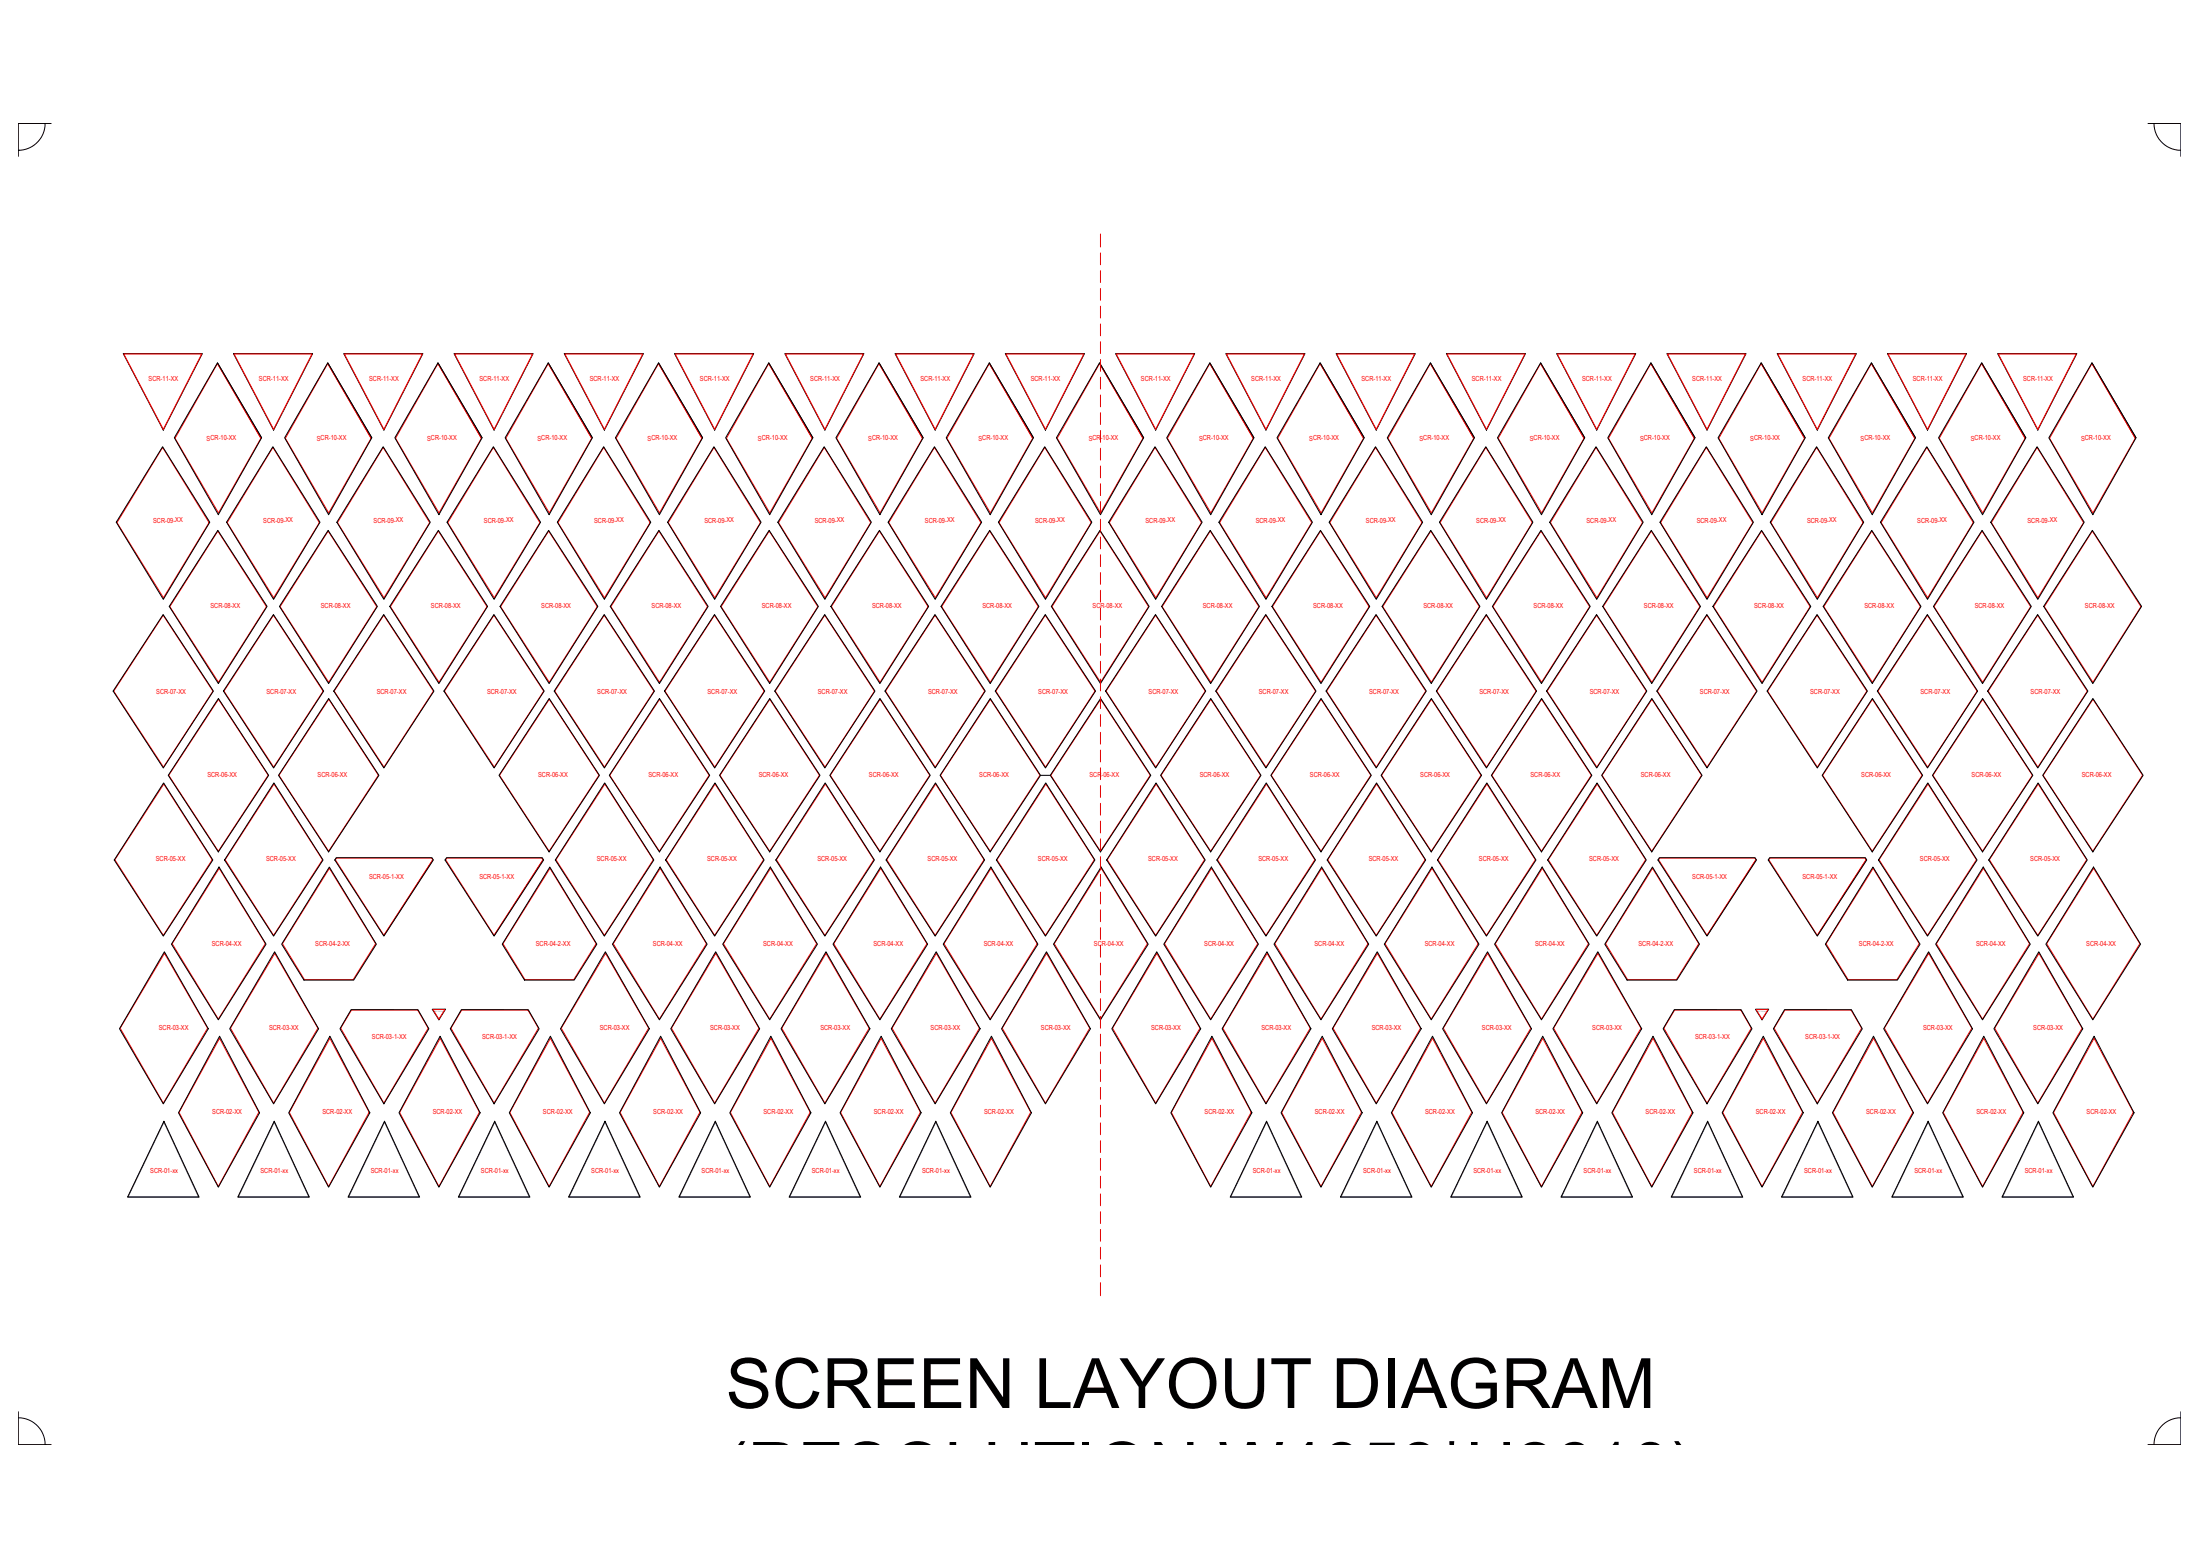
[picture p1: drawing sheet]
<svg xmlns="http://www.w3.org/2000/svg" width="594mm" height="420mm" viewBox="0 0 594 420" stroke-linecap="round" stroke-linejoin="round" font-family="sans-serif">
<!-- layer: 0 -->
<g fill="none" stroke="#f00" stroke-width=".27">
<path d="M297.2 63.2v3.5M297.2 68.3v3.2M297.2 73.1v3.2M297.2 77.9v3.2M33.4 95.6h21.1l-10.4 20.3zM58.7 98.2l11.7 20.1-11.4 20.2-11.7-20.2zM58.7 98.2l11.7 20.1M63.2 95.6h21.1l-10.4 20.3zM88.5 98.2l11.7 20.1-11.4 20.2-11.7-20.2zM88.5 98.2l11.7 20.1M93 95.6h21l-10.3 20.3zM118.3 98.2l11.7 20.1-11.5 20.2-11.7-20.2z"/>
<path d="M118.3 98.2l11.7 20.1M122.8 95.6h21l-10.4 20.3zM148 98.2l11.8 20.1-11.5 20.2-11.7-20.2zM148 98.2l11.8 20.1M152.5 95.6h21.1l-10.4 20.3zM177.8 98.2l11.7 20.1-11.4 20.2-11.7-20.2zM177.8 98.2l11.7 20.1M182.3 95.6h21.1l-10.4 20.3zM207.6 98.2l11.7 20.1-11.4 20.2-11.7-20.2zM207.6 98.2l11.7 20.1M212.1 95.6h21l-10.4 20.3zM237.4 98.2l11.7 20.1-11.5 20.2-11.7-20.2z"/>
<path d="M237.4 98.2l11.7 20.1M241.9 95.6h21l-10.4 20.3zM267.2 98.2l11.7 20.1-11.5 20.2-11.7-20.2zM267.2 98.2l11.7 20.1M271.6 95.6h21.1l-10.4 20.3zM296.9 98.2l11.7 20.1-11.4 20.2-11.7-20.2zM296.9 98.2l11.7 20.1M297.2 82.7v3.2M297.2 87.5v3.2M297.2 92.3v3.2M297.2 97.1v3.2M301.4 95.6h21.1l-10.4 20.3z"/>
<path d="M326.7 98.2l11.7 20.1-11.4 20.2-11.8-20.2zM326.7 98.2l11.7 20.1M331.2 95.6h21l-10.4 20.3zM356.5 98.2l11.7 20.1-11.4 20.2-11.8-20.2zM356.5 98.2l11.7 20.1M361 95.6h21l-10.4 20.3zM386.3 98.2l11.7 20.1-11.5 20.2-11.7-20.2zM386.3 98.2l11.7 20.1M390.7 95.6h21.1l-10.4 20.3zM416 98.2l11.7 20.1-11.4 20.2-11.7-20.2zM416 98.2l11.7 20.1M420.5 95.6h21l-10.3 20.3z"/>
<path d="M445.8 98.2l11.7 20.1-11.4 20.2-11.8-20.2zM445.8 98.2l11.7 20.1M450.3 95.6h21l-10.3 20.3zM475.6 98.2l11.7 20.1-11.5 20.2-11.7-20.2zM475.6 98.2l11.7 20.1M480.1 95.6h21l-10.4 20.3zM505.3 98.2l11.8 20.1-11.5 20.2-11.7-20.2zM505.3 98.2l11.8 20.1M509.8 95.6h21.1l-10.4 20.3zM535.1 98.2l11.7 20.1-11.4 20.2-11.7-20.2zM535.1 98.2l11.7 20.1M539.6 95.6h21l-10.3 20.3z"/>
<path d="M564.9 98.2l11.7 20.1-11.4 20.2-11.7-20.2zM564.9 98.2l11.7 20.1M297.2 101.9v3.2M297.2 106.7v3.2M297.2 111.4v3.2M297.2 116.2v3.2M43.9 120.8l12.6 20.3-12.4 20.3-12.5-20.3zM73.7 120.8l12.5 20.3-12.3 20.3-12.6-20.3zM103.5 120.8l12.5 20.3-12.3 20.3-12.6-20.3zM133.2 120.8l12.6 20.3-12.3 20.3-12.6-20.3zM163 120.8l12.6 20.3-12.4 20.3-12.5-20.3zM192.8 120.8l12.5 20.3-12.3 20.3-12.5-20.3z"/>
<path d="M222.6 120.8l12.5 20.3-12.3 20.3-12.6-20.3zM252.3 120.8l12.6 20.3-12.3 20.3-12.6-20.3zM282.1 120.8l12.6 20.3-12.4 20.3-12.5-20.3zM297.2 121v3.2M297.2 125.8v3.2M297.2 130.6v3.2M297.2 135.4v3.2M311.9 120.8l12.5 20.3-12.3 20.3-12.5-20.3zM341.7 120.8l12.5 20.3-12.3 20.3-12.6-20.3zM371.4 120.8l12.6 20.3-12.3 20.3-12.6-20.3zM401.2 120.8l12.6 20.3-12.4 20.3-12.5-20.3zM431 120.8l12.5 20.3-12.3 20.3-12.5-20.3z"/>
<path d="M460.8 120.8l12.5 20.3-12.3 20.3-12.6-20.3zM490.5 120.8l12.6 20.3-12.3 20.3-12.6-20.3zM520.3 120.8l12.6 20.3-12.4 20.3-12.5-20.3zM550.1 120.8l12.5 20.3-12.3 20.3-12.6-20.3zM58.8 143.4l13.2 20.4-13 20.4-13.1-20.4zM88.6 143.4l13.1 20.4-12.9 20.4-13.2-20.4zM118.4 143.4l13.1 20.4-13 20.4-13.1-20.4zM148.2 143.4l13.1 20.4-13 20.4-13.1-20.4zM177.9 143.4l13.2 20.4-13 20.4-13.1-20.4zM207.7 143.4l13.1 20.4-12.9 20.4-13.2-20.4zM237.5 143.4l13.1 20.4-13 20.4-13.1-20.4zM267.3 143.4l13.1 20.4-13 20.4-13.1-20.4z"/>
<path d="M297 143.4l13.2 20.4-13 20.4-13.1-20.4zM297.2 140.2v3.2M297.2 145v3.2M297.2 149.8v3.2M297.2 154.6v3.2M297.2 159.4v3.2M326.8 143.4l13.1 20.4-12.9 20.4-13.2-20.4zM356.6 143.4l13.1 20.4-13 20.4-13.1-20.4zM386.4 143.4l13.1 20.4-13 20.4-13.1-20.4zM416.1 143.4l13.2 20.4-13 20.4-13.2-20.4zM445.9 143.4l13.1 20.4-12.9 20.4-13.2-20.4zM475.7 143.4l13.1 20.4-13 20.4-13.1-20.4z"/>
<path d="M505.4 143.4l13.2 20.4-13 20.4-13.1-20.4zM535.2 143.4l13.2 20.4-13 20.4-13.1-20.4zM565 143.4l13.1 20.4-12.9 20.4-13.2-20.4zM44.1 166.1l13.4 20.5-13.4 20.5-13.4-20.5zM73.8 166.1l13.5 20.5-13.4 20.5-13.4-20.5zM103.6 166.1l13.4 20.5-13.3 20.5-13.5-20.5zM133.4 166.1l13.4 20.5-13.3 20.5-13.5-20.5zM163.2 166.1l13.4 20.5-13.4 20.5-13.4-20.5zM192.9 166.1l13.5 20.5-13.4 20.5-13.4-20.5zM222.7 166.1l13.4 20.5-13.3 20.5-13.5-20.5zM252.5 166.1l13.4 20.5-13.4 20.5-13.4-20.5zM282.3 166.1l13.4 20.5-13.4 20.5-13.4-20.5z"/>
<path d="M297.2 164.2v3.2M297.2 169v3.2M297.2 173.8v3.2M297.2 178.6v3.2M312 166.1l13.5 20.5-13.4 20.5-13.4-20.5zM341.8 166.1l13.4 20.5-13.3 20.5-13.4-20.5zM371.6 166.1l13.4 20.5-13.3 20.5-13.5-20.5zM401.3 166.1l13.5 20.5-13.4 20.5-13.4-20.5zM431.1 166.1l13.5 20.5-13.4 20.5-13.4-20.5zM460.9 166.1l13.4 20.5-13.3 20.5-13.4-20.5zM490.7 166.1l13.4 20.5-13.3 20.5-13.5-20.5zM520.5 166.1l13.4 20.5-13.4 20.5-13.4-20.5z"/>
<path d="M550.2 166.1l13.5 20.5-13.4 20.5-13.4-20.5zM297.2 183.4v3.2M297.2 188.2v3.1M297.2 193v3.2M297.2 197.7v3.2M44.2 211.7l13.1 20.5-13.2 20.4-13.1-20.4zM74 211.7l13.1 20.5-13.2 20.4-13.1-20.4zM163.3 211.7l13.1 20.5-13.2 20.4-13.1-20.4zM193.1 211.7l13.1 20.5-13.2 20.4-13.1-20.4zM222.9 211.7l13.1 20.5-13.3 20.4-13-20.4zM252.7 211.7l13 20.5-13.2 20.4-13.1-20.4zM282.4 211.7l13.1 20.5-13.2 20.4-13.1-20.4z"/>
<path d="M297.2 202.5v3.2M297.2 207.3v3.2M297.2 212.1v3.2M297.2 216.9v3.2M312.2 211.7l13.1 20.5-13.2 20.4-13.1-20.4zM342 211.7l13.1 20.5-13.3 20.4-13-20.4zM371.7 211.7l13.1 20.5-13.2 20.4-13.1-20.4zM401.5 211.7l13.1 20.5-13.2 20.4-13.1-20.4zM431.3 211.7l13.1 20.5-13.2 20.4-13.1-20.4zM520.6 211.7l13.1 20.5-13.2 20.4-13.1-20.4zM550.4 211.7l13.1 20.5-13.2 20.4-13.1-20.4zM59.2 234.5l12.5 20.3-12.7 20.4-12.5-20.4z"/>
<path d="M88.9 234.5l12.5 20.3-6 9.7h-13.2l-5.9-9.7zM90.9 231.7h25.7l.3 .5-13.2 20.4-13.1-20.4zM116.9 232.2l-13.2 20.4M120.6 231.7h25.7l.3 .5-13.2 20.4-13.1-20.4zM146.6 232.2l-13.2 20.4M148.5 234.5l12.5 20.3-6.1 9.7h-13.1l-6-9.7zM178.3 234.5l12.5 20.3-12.7 20.4-12.5-20.4zM208.1 234.5l12.4 20.3-12.7 20.4-12.4-20.4zM237.8 234.5l12.5 20.3-12.7 20.4-12.5-20.4zM267.6 234.5l12.5 20.3-12.7 20.4-12.5-20.4zM297.2 221.7v3.2M297.2 226.5v3.2"/>
<path d="M297.2 231.3v3.2M297.2 236.1v3.2M297.4 234.5l12.4 20.3-12.6 20.4-12.5-20.4zM327.2 234.5l12.4 20.3-12.7 20.4-12.4-20.4zM356.9 234.5l12.5 20.3-12.7 20.4-12.5-20.4zM386.7 234.5l12.5 20.3-12.7 20.4-12.5-20.4zM416.5 234.5l12.4 20.3-12.7 20.4-12.4-20.4zM446.2 234.5l12.5 20.3-6 9.7h-13.2l-5.9-9.7zM448.2 231.7h25.7l.3 .5-13.2 20.4-13.1-20.4zM474.2 232.2l-13.2 20.4M477.9 231.7h25.7l.3 .5-13.2 20.4-13.1-20.4zM503.9 232.2l-13.2 20.4"/>
<path d="M505.8 234.5l12.5 20.3-6.1 9.7h-13.1l-6-9.7zM535.6 234.5l12.5 20.3-12.7 20.4-12.5-20.4zM565.3 234.5l12.5 20.3-12.7 20.4-12.4-20.4zM44.4 257.4l11.7 20.2-12 20.3-11.6-20.3zM74.2 257.4l11.6 20.2-11.9 20.3-11.7-20.3zM163.5 257.4l11.7 20.2-12 20.3-11.6-20.3zM193.3 257.4l11.6 20.2-11.9 20.3-11.7-20.3zM223.1 257.4l11.6 20.2-12 20.3-11.6-20.3zM252.8 257.4l11.7 20.2-12 20.3-11.6-20.3zM282.6 257.4l11.7 20.2-12 20.3-11.7-20.3zM297.2 240.9v3.2M297.2 245.7v3.2"/>
<path d="M297.2 250.5v3.2M297.2 255.3v3.2M312.4 257.4l11.6 20.2-11.9 20.3-11.7-20.3zM342.2 257.4l11.6 20.2-12 20.3-11.6-20.3zM371.9 257.4l11.7 20.2-12 20.3-11.6-20.3zM401.7 257.4l11.7 20.2-12 20.3-11.7-20.3zM431.5 257.4l11.6 20.2-11.9 20.3-11.7-20.3zM520.8 257.4l11.7 20.2-12 20.3-11.6-20.3zM550.6 257.4l11.6 20.2-11.9 20.3-11.7-20.3zM94.9 272.7h17.9l2.8 4.9-11.9 20.3-11.7-20.3zM116.9 272.6h3.2l-1.6 2.6zM124.7 272.7h17.9l2.8 4.9-12 20.3-11.6-20.3z"/>
<path d="M297.2 260.1v3.2M297.2 264.9v3.2M297.2 269.7v3.2M297.2 274.4v3.2M297.2 279.3v3.1M452.2 272.7h17.9l2.8 4.9-11.9 20.3-11.7-20.3zM474.2 272.6h3.2l-1.6 2.6zM482 272.7h17.9l2.8 4.9-12 20.3-11.6-20.3zM297.2 284v3.2M297.2 288.8v3.2M297.2 293.6v3.2M297.2 298.4v3.2"/>
<path d="M297.2 303.2v3.2M297.2 308v3.2M297.2 312.8v3.2M297.2 317.6v3.2M297.2 322.4v3.2M297.2 327.2v3.2M297.2 332v3.2M297.2 336.8v3.2M297.2 341.6v3.2M297.2 346.4v3.5"/>
</g>
<g fill="none" stroke="#000" stroke-width=".27">
<path d="M12.2 33.3h.1M12.2 33.3a7.2 7.2 0 0 1-7.3 7.3M13.8 33.3h-8.9v8.9M580 33.3h8.9v8.9M581.7 33.3h.1M581.7 33.3a7.2 7.2 0 0 0 7.2 7.3M4.9 40.6h.1M33.3 95.5h21.3l-10.5 20.6zM58.7 98l11.9 20.2-11.6 20.8-11.9-20.8zM58.7 98l11.9 20.2M63 95.5h21.4l-10.5 20.6zM88.5 98l11.9 20.2-11.7 20.8-11.8-20.8z"/>
<path d="M88.5 98l11.9 20.2M92.8 95.5h21.4l-10.5 20.6zM118.3 98l11.9 20.2-11.7 20.8-11.9-20.8zM118.3 98l11.9 20.2M122.6 95.5h21.4l-10.6 20.6zM148 98l12 20.2-11.7 20.8-11.9-20.8zM148 98l12 20.2M152.4 95.5h21.3l-10.5 20.6zM177.8 98l11.9 20.2-11.6 20.8-11.9-20.8zM177.8 98l11.9 20.2M182.1 95.5h21.4l-10.5 20.6zM207.6 98l11.9 20.2-11.7 20.8-11.9-20.8z"/>
<path d="M207.6 98l11.9 20.2M211.9 95.5h21.4l-10.6 20.6zM237.4 98l11.9 20.2-11.7 20.8-11.9-20.8zM237.4 98l11.9 20.2M241.7 95.5h21.4l-10.6 20.6zM267.2 98l11.9 20.2-11.7 20.8-11.9-20.8zM267.2 98l11.9 20.2M271.5 95.5h21.3l-10.5 20.6zM296.9 98l11.9 20.2-11.6 20.8-11.9-20.8zM296.9 98l11.9 20.2M301.3 95.5h21.3l-10.5 20.6zM326.7 98l11.9 20.2-11.7 20.8-11.8-20.8z"/>
<path d="M326.7 98l11.9 20.2M331 95.5h21.4l-10.6 20.6zM356.5 98l11.9 20.2-11.7 20.8-11.9-20.8zM356.5 98l11.9 20.2M360.8 95.5h21.4l-10.6 20.6zM386.3 98l11.9 20.2-11.7 20.8-11.9-20.8zM386.3 98l11.9 20.2M390.6 95.5h21.3l-10.5 20.6zM416 98l11.9 20.2-11.7 20.8-11.8-20.8zM416 98l11.9 20.2M420.4 95.5h21.3l-10.5 20.6zM445.8 98l11.9 20.2-11.7 20.8-11.8-20.8z"/>
<path d="M445.8 98l11.9 20.2M450.1 95.5h21.4l-10.5 20.6zM475.6 98l11.9 20.2-11.7 20.8-11.9-20.8zM475.6 98l11.9 20.2M479.9 95.5h21.4l-10.6 20.6zM505.3 98l12 20.2-11.7 20.8-11.9-20.8zM505.3 98l12 20.2M509.7 95.5h21.3l-10.5 20.6zM535.1 98l11.9 20.2-11.6 20.8-11.9-20.8zM535.1 98l11.9 20.2M539.4 95.5h21.4l-10.5 20.6zM564.9 98l11.9 20.2-11.7 20.8-11.8-20.8z"/>
<path d="M564.9 98l11.9 20.2M43.9 120.6l12.7 20.4-12.5 20.8-12.7-20.8zM73.7 120.6l12.7 20.4-12.5 20.8-12.7-20.8zM103.5 120.6l12.7 20.4-12.5 20.8-12.7-20.8zM133.2 120.6l12.8 20.4-12.6 20.8-12.7-20.8zM163 120.6l12.7 20.4-12.5 20.8-12.7-20.8zM192.8 120.6l12.7 20.4-12.5 20.8-12.7-20.8zM222.6 120.6l12.7 20.4-12.6 20.8-12.7-20.8zM252.3 120.6l12.8 20.4-12.6 20.8-12.7-20.8zM282.1 120.6l12.7 20.4-12.5 20.8-12.7-20.8zM311.9 120.6l12.7 20.4-12.5 20.8-12.7-20.8zM341.7 120.6l12.7 20.4-12.6 20.8-12.7-20.8z"/>
<path d="M371.4 120.6l12.8 20.4-12.6 20.8-12.7-20.8zM401.2 120.6l12.7 20.4-12.5 20.8-12.7-20.8zM431 120.6l12.7 20.4-12.5 20.8-12.7-20.8zM460.8 120.6l12.7 20.4-12.5 20.8-12.7-20.8zM490.5 120.6l12.8 20.4-12.6 20.8-12.7-20.8zM520.3 120.6l12.7 20.4-12.5 20.8-12.7-20.8zM550.1 120.6l12.7 20.4-12.5 20.8-12.7-20.8zM58.8 143.2l13.3 20.5-13.1 20.9-13.3-20.9zM88.6 143.2l13.3 20.5-13.2 20.9-13.2-20.9zM118.4 143.2l13.3 20.5-13.2 20.9-13.3-20.9zM148.2 143.2l13.2 20.5-13.1 20.9-13.3-20.9zM177.9 143.2l13.3 20.5-13.1 20.9-13.3-20.9z"/>
<path d="M207.7 143.2l13.3 20.5-13.2 20.9-13.2-20.9zM237.5 143.2l13.3 20.5-13.2 20.9-13.2-20.9zM267.3 143.2l13.3 20.5-13.2 20.9-13.3-20.9zM297 143.2l13.3 20.5-13.1 20.9-13.3-20.9zM326.8 143.2l13.3 20.5-13.2 20.9-13.2-20.9zM356.6 143.2l13.3 20.5-13.2 20.9-13.2-20.9zM386.4 143.2l13.2 20.5-13.1 20.9-13.3-20.9zM416.1 143.2l13.3 20.5-13.2 20.9-13.2-20.9zM445.9 143.2l13.3 20.5-13.2 20.9-13.2-20.9zM475.7 143.2l13.3 20.5-13.2 20.9-13.3-20.9zM505.4 143.2l13.3 20.5-13.1 20.9-13.3-20.9zM535.2 143.2l13.3 20.5-13.1 20.9-13.3-20.9z"/>
<path d="M565 143.2l13.3 20.5-13.2 20.9-13.2-20.9zM44.1 165.9l13.5 20.7-13.5 20.8-13.5-20.8zM73.8 165.9l13.6 20.7-13.5 20.8-13.6-20.8zM103.6 165.9l13.6 20.7-13.5 20.8-13.6-20.8zM133.4 165.9l13.5 20.7-13.5 20.8-13.5-20.8zM163.2 165.9l13.5 20.7-13.5 20.8-13.5-20.8zM192.9 165.9l13.6 20.7-13.5 20.8-13.6-20.8zM222.7 165.9l13.6 20.7-13.6 20.8-13.5-20.8zM252.5 165.9l13.6 20.7-13.6 20.8-13.5-20.8zM282.3 165.9l13.5 20.7-13.5 20.8-13.5-20.8zM312 165.9l13.6 20.7-13.5 20.8-13.6-20.8zM341.8 165.9l13.6 20.7-13.6 20.8-13.5-20.8z"/>
<path d="M371.6 165.9l13.6 20.7-13.6 20.8-13.5-20.8zM401.3 165.9l13.6 20.7-13.5 20.8-13.5-20.8zM431.1 165.9l13.6 20.7-13.5 20.8-13.6-20.8zM460.9 165.9l13.6 20.7-13.5 20.8-13.6-20.8zM490.7 165.9l13.6 20.7-13.6 20.8-13.5-20.8zM520.5 165.9l13.5 20.7-13.5 20.8-13.6-20.8zM550.2 165.9l13.6 20.7-13.5 20.8-13.6-20.8zM44.2 211.4l13.3 20.8-13.4 20.6-13.3-20.6zM74 211.4l13.2 20.8-13.3 20.6-13.3-20.6zM163.3 211.4l13.3 20.8-13.4 20.6-13.2-20.6zM193.1 211.4l13.2 20.8-13.3 20.6-13.3-20.6zM222.8 211.4l13.3 20.8-13.4 20.6-13.2-20.6z"/>
<path d="M252.6 211.4l13.3 20.8-13.4 20.6-13.2-20.6zM281 209.4h2.6M282.4 211.4l13.3 20.8-13.4 20.6-13.2-20.6zM312.2 211.4l13.2 20.8-13.3 20.6-13.3-20.6zM341.9 211.4l13.3 20.8-13.4 20.6-13.2-20.6zM371.7 211.4l13.3 20.8-13.4 20.6-13.2-20.6zM401.5 211.4l13.3 20.8-13.4 20.6-13.2-20.6zM431.3 211.4l13.2 20.8-13.3 20.6-13.3-20.6zM520.6 211.4l13.3 20.8-13.4 20.6-13.3-20.6zM550.4 211.4l13.2 20.8-13.3 20.6-13.3-20.6zM59.1 234.1l12.7 20.9-12.8 20.4-12.7-20.4zM88.9 234.1l12.7 20.9-6.1 9.6h-13.4l-6-9.6z"/>
<path d="M90.8 231.6h25.8l.4 .6-13.3 20.6-13.3-20.6zM120.6 231.6h25.8l.4 .6-13.4 20.6-13.2-20.6zM148.5 234.1l12.7 20.9-6.1 9.6h-13.5l-6-9.6zM178.3 234.1l12.7 20.9-12.9 20.4-12.7-20.4zM208 234.1l12.7 20.9-12.9 20.4-12.6-20.4zM237.8 234.1l12.7 20.9-12.9 20.4-12.7-20.4zM267.6 234.1l12.7 20.9-12.9 20.4-12.7-20.4zM297.3 234.1l12.8 20.9-12.9 20.4-12.7-20.4zM327.1 234.1l12.7 20.9-12.9 20.4-12.6-20.4zM356.9 234.1l12.7 20.9-12.9 20.4-12.7-20.4zM386.7 234.1l12.7 20.9-12.9 20.4-12.7-20.4zM416.4 234.1l12.7 20.9-12.9 20.4-12.6-20.4z"/>
<path d="M446.2 234.1l12.7 20.9-6.1 9.6h-13.4l-6-9.6zM448.1 231.6h25.8l.4 .6-13.3 20.6-13.3-20.6zM477.9 231.6h25.8l.4 .6-13.4 20.6-13.2-20.6zM505.8 234.1l12.7 20.9-6.1 9.6h-13.5l-6-9.6zM535.5 234.1l12.7 20.9-12.8 20.4-12.7-20.4zM565.3 234.1l12.7 20.9-12.9 20.4-12.6-20.4zM44.4 257l11.8 20.8-12.1 20.3-11.8-20.3zM74.2 257l11.8 20.8-12.1 20.3-11.9-20.3zM163.5 257l11.9 20.8-12.2 20.3-11.9-20.3zM193.3 257l11.8 20.8-12.1 20.3-11.9-20.3zM223 257l11.9 20.8-12.2 20.3-11.8-20.3zM252.8 257l11.9 20.8-12.2 20.3-11.8-20.3z"/>
<path d="M282.6 257l11.9 20.8-12.2 20.3-11.8-20.3zM312.4 257l11.8 20.8-12.1 20.3-11.9-20.3zM342.1 257l11.9 20.8-12.2 20.3-11.8-20.3zM371.9 257l11.9 20.8-12.2 20.3-11.8-20.3zM401.7 257l11.9 20.8-12.2 20.3-11.8-20.3zM431.5 257l11.8 20.8-12.1 20.3-11.9-20.3zM520.8 257l11.8 20.8-12.1 20.3-11.8-20.3zM550.6 257l11.8 20.8-12.1 20.3-11.9-20.3zM94.8 272.6h18.1l2.9 5.2-12.1 20.3-11.9-20.3zM116.7 272.5h3.6l-1.8 2.9zM124.6 272.6h18l3 5.2-12.2 20.3-11.8-20.3zM452.1 272.6h18.1l2.9 5.2-12.1 20.3-11.9-20.3z"/>
<path d="M474 272.5h3.6l-1.8 2.9zM481.9 272.6h18l3 5.2-12.2 20.3-11.8-20.3zM44.3 302.8l9.5 20.5h-19.4zM74 302.8l9.5 20.5h-19.3zM103.8 302.8l9.5 20.5h-19.3zM133.6 302.8l9.5 20.5h-19.3zM163.4 302.8l9.5 20.5h-19.4zM193.2 302.8l9.4 20.5h-19.3zM222.9 302.8l9.5 20.5h-19.3zM252.7 302.8l9.5 20.5h-19.3zM342 302.8l9.5 20.5h-19.3zM371.8 302.8l9.5 20.5h-19.3z"/>
<path d="M401.6 302.8l9.5 20.5h-19.4zM431.3 302.8l9.5 20.5h-19.3zM461.1 302.8l9.5 20.5h-19.3zM490.9 302.8l9.5 20.5h-19.3zM520.7 302.8l9.5 20.5h-19.4zM550.4 302.8l9.5 20.5h-19.3zM4.9 382.8a7.2 7.2 0 0 1 7.3 7.3M4.9 381.2v8.9h8.9M12.2 390.1h.1M588.9 382.8h.1M588.9 382.8a7.2 7.2 0 0 0-7.2 7.3M588.9 381.2v8.9h-8.9"/>
</g>
<!-- layer: DIM -->
<g fill="none" stroke="#f00" stroke-width=".27">
<path d="M59 188.8l13.4 20.5-13.4 20.5-13.4-20.4zM88.8 188.8l13.4 20.5-13.5 20.5-13.4-20.4zM148.3 188.8l13.4 20.5-13.4 20.5-13.4-20.4zM178.1 188.8l13.4 20.5-13.4 20.5-13.5-20.4zM207.9 188.8l13.4 20.5-13.5 20.5-13.4-20.4zM237.6 188.8l13.5 20.5-13.5 20.5-13.4-20.4zM267.4 188.8l13.4 20.5-13.4 20.5-13.4-20.4zM297.2 188.8l13.4 20.5-13.4 20.5-13.5-20.4zM327 188.8l13.4 20.5-13.5 20.5-13.4-20.4zM356.8 188.8l13.4 20.5-13.5 20.5-13.4-20.4zM386.5 188.8l13.4 20.5-13.4 20.5-13.4-20.4zM416.3 188.8l13.4 20.5-13.5 20.5-13.3-20.4z"/>
<path d="M446.1 188.8l13.4 20.5-13.5 20.5-13.4-20.4zM505.6 188.8l13.4 20.5-13.4 20.5-13.4-20.4zM535.4 188.8l13.4 20.5-13.4 20.5-13.4-20.4zM565.2 188.8l13.4 20.5-13.5 20.5-13.4-20.4zM59.3 280.4l10.6 19.9-10.9 20.1-10.6-20zM89.1 280.4l10.6 19.9-11 20.1-10.6-20zM118.9 280.4l10.6 19.9-11 20.1-10.6-20zM148.6 280.4l10.6 19.9-10.9 20.1-10.6-20zM178.4 280.4l10.6 19.9-10.9 20.1-10.6-20zM208.2 280.4l10.6 19.9-11 20.1-10.6-20zM237.9 280.4l10.6 19.9-10.9 20.1-10.6-20zM267.7 280.4l10.6 19.9-10.9 20.1-10.6-20z"/>
<path d="M327.3 280.4l10.6 19.9-11 20.1-10.6-20zM357 280.4l10.7 19.9-11 20.1-10.6-20zM386.8 280.4l10.6 19.9-10.9 20.1-10.6-20zM416.6 280.4l10.6 19.9-11 20.1-10.6-20zM446.4 280.4l10.6 19.9-11 20.1-10.6-20zM476.2 280.4l10.6 19.9-11 20.1-10.6-20zM505.9 280.4l10.6 19.9-10.9 20.1-10.6-20zM535.7 280.4l10.6 19.9-10.9 20.1-10.7-20zM565.5 280.4l10.6 19.9-11 20.1-10.6-20z"/>
</g>
<g fill="none" stroke="#000" stroke-width=".27">
<path d="M59 188.6l13.5 20.8-13.5 20.6-13.6-20.6zM88.8 188.6l13.5 20.8-13.6 20.6-13.5-20.6zM148.3 188.6l13.6 20.8-13.6 20.6-13.5-20.6zM178.1 188.6l13.6 20.8-13.6 20.6-13.6-20.6zM207.9 188.6l13.5 20.8-13.6 20.6-13.5-20.6zM237.6 188.6l13.6 20.8-13.6 20.6-13.5-20.6zM267.4 188.6l13.6 20.8-13.6 20.6-13.5-20.6zM297.2 188.6l13.6 20.8-13.6 20.6-13.6-20.6zM326.9 188.6l13.6 20.8-13.6 20.6-13.5-20.6zM356.7 188.6l13.6 20.8-13.6 20.6-13.5-20.6zM386.5 188.6l13.6 20.8-13.6 20.6-13.6-20.6zM416.3 188.6l13.6 20.8-13.7 20.6-13.5-20.6z"/>
<path d="M446.1 188.6l13.5 20.8-13.6 20.6-13.5-20.6zM505.6 188.6l13.6 20.8-13.6 20.6-13.6-20.6zM535.4 188.6l13.5 20.8-13.5 20.6-13.6-20.6zM565.2 188.6l13.5 20.8-13.6 20.6-13.5-20.6zM59.3 279.8l10.8 20.7-11.1 20.1-10.8-20.1zM89.1 279.8l10.8 20.7-11.2 20.1-10.7-20.1zM118.8 279.8l10.9 20.7-11.2 20.1-10.8-20.1zM148.6 279.8l10.8 20.7-11.1 20.1-10.8-20.1zM178.4 279.8l10.8 20.7-11.1 20.1-10.8-20.1zM208.2 279.8l10.8 20.7-11.2 20.1-10.7-20.1zM237.9 279.8l10.8 20.7-11.1 20.1-10.7-20.1zM267.7 279.8l10.8 20.7-11.1 20.1-10.8-20.1z"/>
<path d="M327.3 279.8l10.8 20.7-11.2 20.1-10.7-20.1zM357 279.8l10.8 20.7-11.1 20.1-10.8-20.1zM386.8 279.8l10.8 20.7-11.1 20.1-10.8-20.1zM416.6 279.8l10.8 20.7-11.2 20.1-10.7-20.1zM446.4 279.8l10.8 20.7-11.2 20.1-10.7-20.1zM476.2 279.8l10.7 20.7-11.1 20.1-10.8-20.1zM505.9 279.8l10.8 20.7-11.1 20.1-10.8-20.1zM535.7 279.8l10.8 20.7-11.1 20.1-10.8-20.1zM565.5 279.8l10.8 20.7-11.2 20.1-10.7-20.1z"/>
</g>
<!-- layer: 0 -->
<g fill="none" stroke="#4554a5" stroke-width=".27">
<path d="M44.3 303l9.3 20.2h-19zM74 303l9.4 20.2h-19zM103.8 303l9.4 20.2h-19zM133.6 303l9.3 20.2h-19zM163.4 303l9.3 20.2h-19zM193.2 303l9.3 20.2h-19zM222.9 303l9.3 20.2h-19zM252.7 303l9.3 20.2h-19zM342 303l9.4 20.2h-19.1zM371.8 303l9.3 20.2h-19zM401.6 303l9.3 20.2h-19zM431.3 303l9.4 20.2h-19z"/>
<path d="M461.1 303l9.4 20.2h-19.1zM490.9 303l9.3 20.2h-19zM520.7 303l9.3 20.2h-19zM550.4 303l9.4 20.2h-19z"/>
</g>
<g font-size="18.8">
<text x="196" y="380.2">SCREEN LAYOUT DIAGRAM</text>
<text x="195.7" y="402.8">(RESOLUTION:W4858*H2610)</text>
</g>
<g font-size="1.9" fill="#f00">
<text x="40.1" y="102.9" transform="rotate(-1 40.1 102.9)">SCR-11-XX</text>
<text x="69.9" y="102.9" transform="rotate(-1 69.9 102.9)">SCR-11-XX</text>
<text x="99.7" y="102.9" transform="rotate(-1 99.7 102.9)">SCR-11-XX</text>
<text x="129.5" y="102.9" transform="rotate(-1 129.5 102.9)">SCR-11-XX</text>
<text x="159.2" y="102.9" transform="rotate(-1 159.2 102.9)">SCR-11-XX</text>
<text x="189" y="102.9" transform="rotate(-1 189 102.9)">SCR-11-XX</text>
<text x="218.8" y="102.9" transform="rotate(-1 218.8 102.9)">SCR-11-XX</text>
<text x="248.6" y="102.9" transform="rotate(-1 248.6 102.9)">SCR-11-XX</text>
<text x="278.3" y="102.9" transform="rotate(-1 278.3 102.9)">SCR-11-XX</text>
<text x="308.1" y="102.9" transform="rotate(-1 308.1 102.9)">SCR-11-XX</text>
<text x="337.9" y="102.9" transform="rotate(-1 337.9 102.9)">SCR-11-XX</text>
<text x="367.7" y="102.9" transform="rotate(-1 367.7 102.9)">SCR-11-XX</text>
<text x="397.4" y="102.9" transform="rotate(-1 397.4 102.9)">SCR-11-XX</text>
<text x="427.2" y="102.9" transform="rotate(-1 427.2 102.9)">SCR-11-XX</text>
<text x="457" y="102.9" transform="rotate(-1 457 102.9)">SCR-11-XX</text>
<text x="486.8" y="102.9" transform="rotate(-1 486.8 102.9)">SCR-11-XX</text>
<text x="516.5" y="102.9" transform="rotate(-1 516.5 102.9)">SCR-11-XX</text>
<text x="546.3" y="102.9" transform="rotate(-1 546.3 102.9)">SCR-11-XX</text>
<text x="55.8" y="119" transform="rotate(-1 55.8 119)">SCR-10-XX</text>
<text x="85.6" y="119" transform="rotate(-1 85.6 119)">SCR-10-XX</text>
<text x="115.3" y="119" transform="rotate(-1 115.3 119)">SCR-10-XX</text>
<text x="145.1" y="119" transform="rotate(-1 145.1 119)">SCR-10-XX</text>
<text x="174.9" y="119" transform="rotate(-1 174.9 119)">SCR-10-XX</text>
<text x="204.7" y="119" transform="rotate(-1 204.7 119)">SCR-10-XX</text>
<text x="234.4" y="119" transform="rotate(-1 234.4 119)">SCR-10-XX</text>
<text x="264.2" y="119" transform="rotate(-1 264.2 119)">SCR-10-XX</text>
<text x="294" y="119" transform="rotate(-1 294 119)">SCR-10-XX</text>
<text x="323.8" y="119" transform="rotate(-1 323.8 119)">SCR-10-XX</text>
<text x="353.6" y="119" transform="rotate(-1 353.6 119)">SCR-10-XX</text>
<text x="383.3" y="119" transform="rotate(-1 383.3 119)">SCR-10-XX</text>
<text x="413.1" y="119" transform="rotate(-1 413.1 119)">SCR-10-XX</text>
<text x="442.9" y="119" transform="rotate(-1 442.9 119)">SCR-10-XX</text>
<text x="472.6" y="119" transform="rotate(-1 472.6 119)">SCR-10-XX</text>
<text x="502.4" y="119" transform="rotate(-1 502.4 119)">SCR-10-XX</text>
<text x="532.2" y="119" transform="rotate(-1 532.2 119)">SCR-10-XX</text>
<text x="562" y="119" transform="rotate(-1 562 119)">SCR-10-XX</text>
<text x="41.3" y="141.1">SCR-09-XX</text>
<text x="71.1" y="141.1">SCR-09-XX</text>
<text x="100.9" y="141.1">SCR-09-XX</text>
<text x="130.7" y="141.1">SCR-09-XX</text>
<text x="160.4" y="141.1">SCR-09-XX</text>
<text x="190.2" y="141.1">SCR-09-XX</text>
<text x="220" y="141.1">SCR-09-XX</text>
<text x="249.8" y="141.1">SCR-09-XX</text>
<text x="279.5" y="141.1">SCR-09-XX</text>
<text x="309.3" y="141.1">SCR-09-XX</text>
<text x="339.1" y="141.1">SCR-09-XX</text>
<text x="368.9" y="141.1">SCR-09-XX</text>
<text x="398.6" y="141.1">SCR-09-XX</text>
<text x="428.4" y="141.1">SCR-09-XX</text>
<text x="458.2" y="141.1">SCR-09-XX</text>
<text x="488" y="141.1">SCR-09-XX</text>
<text x="517.7" y="141.1">SCR-09-XX</text>
<text x="547.5" y="141.1">SCR-09-XX</text>
<text x="56.8" y="164.3">SCR-08-XX</text>
<text x="86.6" y="164.3">SCR-08-XX</text>
<text x="116.4" y="164.3">SCR-08-XX</text>
<text x="146.2" y="164.3">SCR-08-XX</text>
<text x="175.9" y="164.3">SCR-08-XX</text>
<text x="205.7" y="164.3">SCR-08-XX</text>
<text x="235.5" y="164.3">SCR-08-XX</text>
<text x="265.3" y="164.3">SCR-08-XX</text>
<text x="295" y="164.3">SCR-08-XX</text>
<text x="324.8" y="164.3">SCR-08-XX</text>
<text x="354.6" y="164.3">SCR-08-XX</text>
<text x="384.4" y="164.3">SCR-08-XX</text>
<text x="414.1" y="164.3">SCR-08-XX</text>
<text x="443.9" y="164.3">SCR-08-XX</text>
<text x="473.7" y="164.3">SCR-08-XX</text>
<text x="503.5" y="164.3">SCR-08-XX</text>
<text x="533.2" y="164.3">SCR-08-XX</text>
<text x="563" y="164.3">SCR-08-XX</text>
<text x="42.2" y="187.5">SCR-07-XX</text>
<text x="72" y="187.5">SCR-07-XX</text>
<text x="101.7" y="187.5">SCR-07-XX</text>
<text x="131.5" y="187.5">SCR-07-XX</text>
<text x="161.3" y="187.5">SCR-07-XX</text>
<text x="191.1" y="187.5">SCR-07-XX</text>
<text x="220.8" y="187.5">SCR-07-XX</text>
<text x="250.6" y="187.5">SCR-07-XX</text>
<text x="280.4" y="187.5">SCR-07-XX</text>
<text x="310.2" y="187.5">SCR-07-XX</text>
<text x="339.9" y="187.5">SCR-07-XX</text>
<text x="369.7" y="187.5">SCR-07-XX</text>
<text x="399.5" y="187.5">SCR-07-XX</text>
<text x="429.3" y="187.5">SCR-07-XX</text>
<text x="459" y="187.5">SCR-07-XX</text>
<text x="488.8" y="187.5">SCR-07-XX</text>
<text x="518.6" y="187.5">SCR-07-XX</text>
<text x="548.4" y="187.5">SCR-07-XX</text>
<text x="56" y="209.8">SCR-06-XX</text>
<text x="85.8" y="209.8">SCR-06-XX</text>
<text x="145.3" y="209.8">SCR-06-XX</text>
<text x="175.1" y="209.8">SCR-06-XX</text>
<text x="204.9" y="209.8">SCR-06-XX</text>
<text x="234.6" y="209.8">SCR-06-XX</text>
<text x="264.4" y="209.8">SCR-06-XX</text>
<text x="294.2" y="209.8">SCR-06-XX</text>
<text x="324" y="209.8">SCR-06-XX</text>
<text x="353.7" y="209.8">SCR-06-XX</text>
<text x="383.5" y="209.8">SCR-06-XX</text>
<text x="413.3" y="209.8">SCR-06-XX</text>
<text x="443.1" y="209.8">SCR-06-XX</text>
<text x="502.6" y="209.8">SCR-06-XX</text>
<text x="532.4" y="209.8">SCR-06-XX</text>
<text x="562.2" y="209.8">SCR-06-XX</text>
<text x="42.1" y="232.5">SCR-05-XX</text>
<text x="71.8" y="232.5">SCR-05-XX</text>
<text x="161.2" y="232.5">SCR-05-XX</text>
<text x="191" y="232.5">SCR-05-XX</text>
<text x="220.7" y="232.5">SCR-05-XX</text>
<text x="250.5" y="232.5">SCR-05-XX</text>
<text x="280.3" y="232.5">SCR-05-XX</text>
<text x="310" y="232.5">SCR-05-XX</text>
<text x="339.8" y="232.5">SCR-05-XX</text>
<text x="369.6" y="232.5">SCR-05-XX</text>
<text x="399.4" y="232.5">SCR-05-XX</text>
<text x="429.1" y="232.5">SCR-05-XX</text>
<text x="518.5" y="232.5">SCR-05-XX</text>
<text x="548.2" y="232.5">SCR-05-XX</text>
<text x="99.7" y="237.4">SCR-05-1-XX</text>
<text x="129.4" y="237.4">SCR-05-1-XX</text>
<text x="457" y="237.4">SCR-05-1-XX</text>
<text x="486.7" y="237.4">SCR-05-1-XX</text>
<text x="57.2" y="255.4">SCR-04-XX</text>
<text x="85.1" y="255.4">SCR-04-2-XX</text>
<text x="144.7" y="255.4">SCR-04-2-XX</text>
<text x="176.3" y="255.4">SCR-04-XX</text>
<text x="206.1" y="255.4">SCR-04-XX</text>
<text x="235.9" y="255.4">SCR-04-XX</text>
<text x="265.6" y="255.4">SCR-04-XX</text>
<text x="295.4" y="255.4">SCR-04-XX</text>
<text x="325.2" y="255.4">SCR-04-XX</text>
<text x="355" y="255.4">SCR-04-XX</text>
<text x="384.7" y="255.4">SCR-04-XX</text>
<text x="414.5" y="255.4">SCR-04-XX</text>
<text x="442.4" y="255.4">SCR-04-2-XX</text>
<text x="502" y="255.4">SCR-04-2-XX</text>
<text x="533.6" y="255.4">SCR-04-XX</text>
<text x="563.4" y="255.4">SCR-04-XX</text>
<text x="42.9" y="278">SCR-03-XX</text>
<text x="72.7" y="278">SCR-03-XX</text>
<text x="100.4" y="280.5">SCR-03-1-XX</text>
<text x="130.2" y="280.5">SCR-03-1-XX</text>
<text x="162" y="278">SCR-03-XX</text>
<text x="191.8" y="278">SCR-03-XX</text>
<text x="221.5" y="278">SCR-03-XX</text>
<text x="251.3" y="278">SCR-03-XX</text>
<text x="281.1" y="278">SCR-03-XX</text>
<text x="310.9" y="278">SCR-03-XX</text>
<text x="340.6" y="278">SCR-03-XX</text>
<text x="370.4" y="278">SCR-03-XX</text>
<text x="400.2" y="278">SCR-03-XX</text>
<text x="430" y="278">SCR-03-XX</text>
<text x="457.7" y="280.5">SCR-03-1-XX</text>
<text x="487.5" y="280.5">SCR-03-1-XX</text>
<text x="519.3" y="278">SCR-03-XX</text>
<text x="549" y="278">SCR-03-XX</text>
<text x="57.3" y="300.8">SCR-02-XX</text>
<text x="87.1" y="300.8">SCR-02-XX</text>
<text x="116.8" y="300.8">SCR-02-XX</text>
<text x="146.6" y="300.8">SCR-02-XX</text>
<text x="176.4" y="300.8">SCR-02-XX</text>
<text x="206.2" y="300.8">SCR-02-XX</text>
<text x="236" y="300.8">SCR-02-XX</text>
<text x="265.7" y="300.8">SCR-02-XX</text>
<text x="325.3" y="300.8">SCR-02-XX</text>
<text x="355.1" y="300.8">SCR-02-XX</text>
<text x="384.8" y="300.8">SCR-02-XX</text>
<text x="414.6" y="300.8">SCR-02-XX</text>
<text x="444.4" y="300.8">SCR-02-XX</text>
<text x="474.1" y="300.8">SCR-02-XX</text>
<text x="503.9" y="300.8">SCR-02-XX</text>
<text x="533.7" y="300.8">SCR-02-XX</text>
<text x="563.5" y="300.8">SCR-02-XX</text>
<text x="40.6" y="316.9">SCR-01-xx</text>
<text x="70.3" y="316.9">SCR-01-xx</text>
<text x="100.1" y="316.9">SCR-01-xx</text>
<text x="129.9" y="316.9">SCR-01-xx</text>
<text x="159.7" y="316.9">SCR-01-xx</text>
<text x="189.4" y="316.9">SCR-01-xx</text>
<text x="219.2" y="316.9">SCR-01-xx</text>
<text x="249" y="316.9">SCR-01-xx</text>
<text x="338.3" y="316.9">SCR-01-xx</text>
<text x="368.1" y="316.9">SCR-01-xx</text>
<text x="397.9" y="316.9">SCR-01-xx</text>
<text x="427.6" y="316.9">SCR-01-xx</text>
<text x="457.4" y="316.9">SCR-01-xx</text>
<text x="487.2" y="316.9">SCR-01-xx</text>
<text x="517" y="316.9">SCR-01-xx</text>
<text x="546.7" y="316.9">SCR-01-xx</text>
</g>
<g font-size=".5" fill="#414141">
<text x="117.3" y="273.3">#4-1 Screen</text>
<text x="474.6" y="273.3">#4-1 Screen</text>
</g>
</svg>
